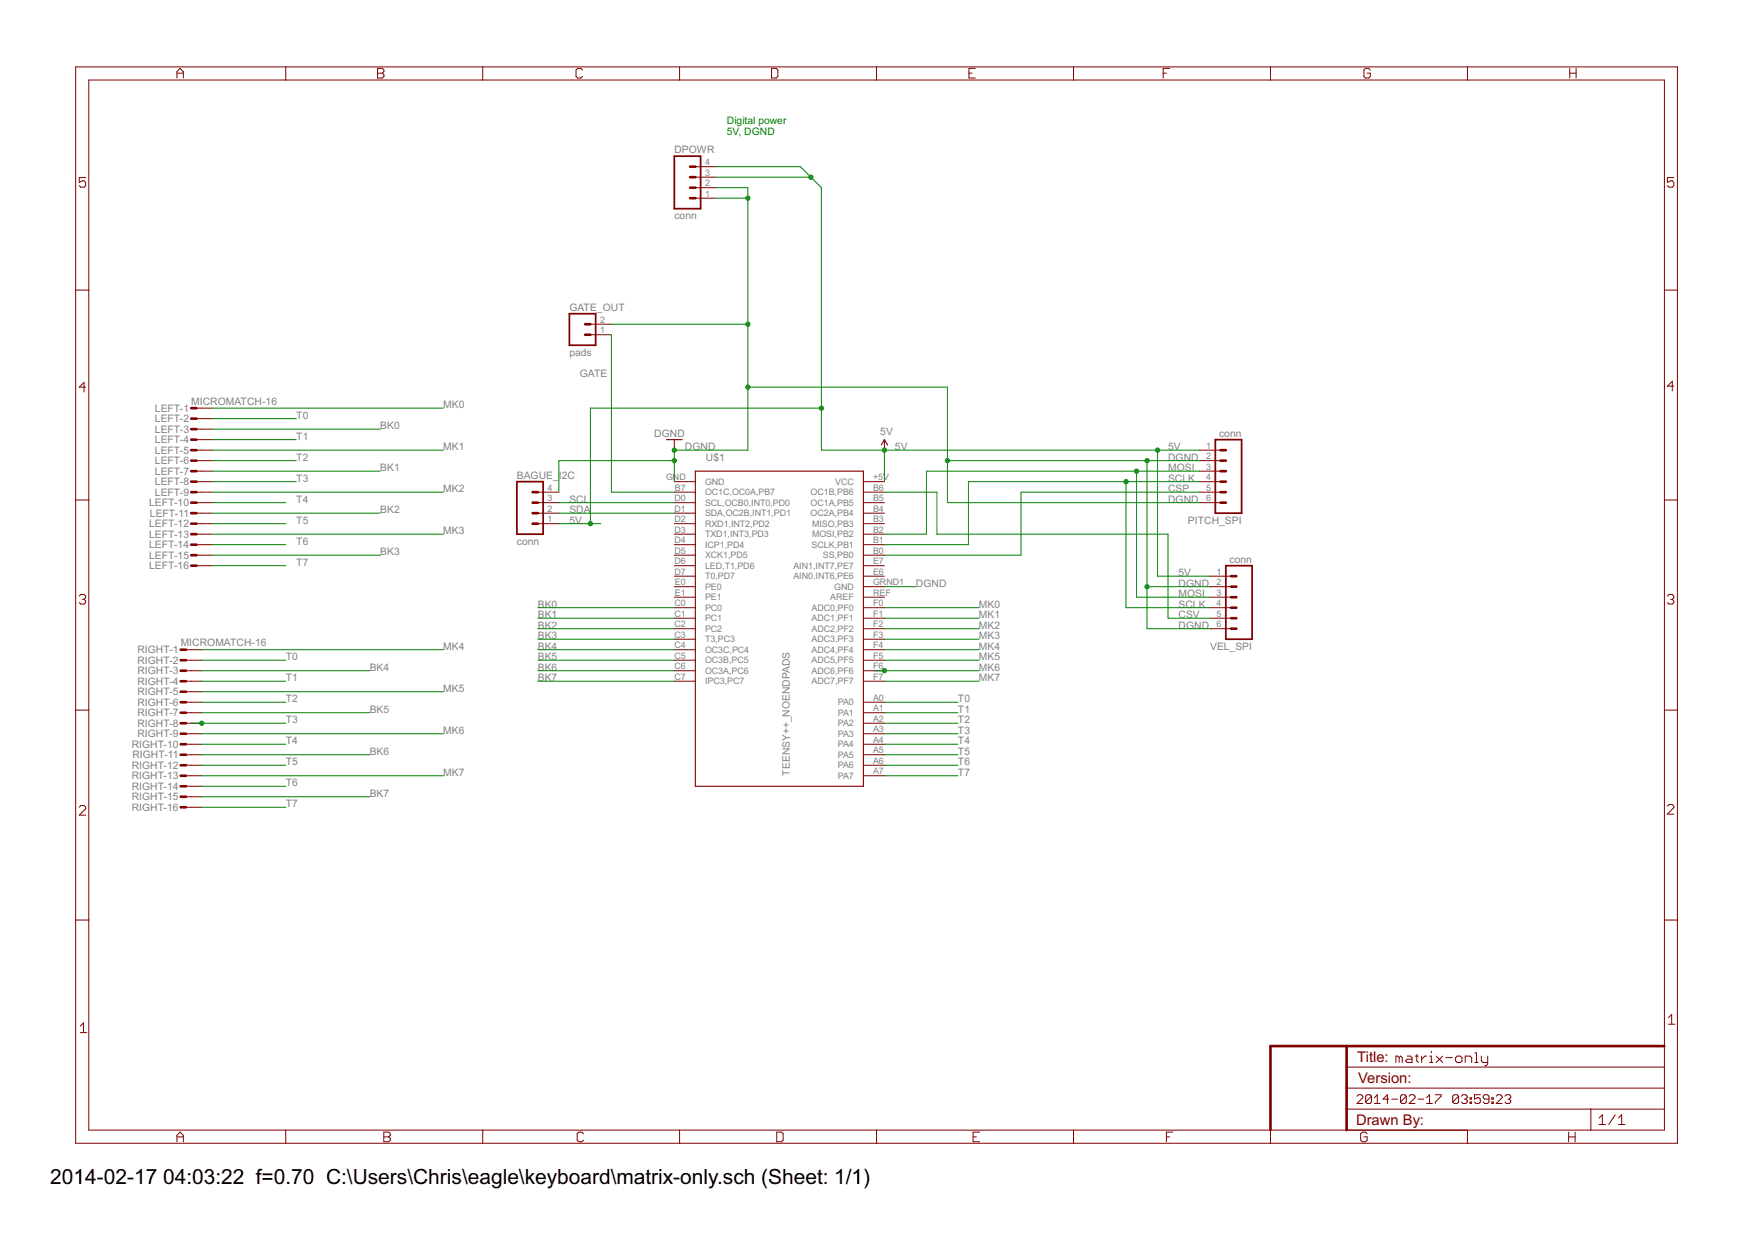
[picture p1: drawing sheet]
<svg xmlns="http://www.w3.org/2000/svg" width="297mm" height="210mm" viewBox="0 0 297 210" stroke-linecap="round" stroke-linejoin="round" font-family="sans-serif">
<g fill="none" stroke="#800000" stroke-width=".17">
<path d="M12.8 11.3h271.1v182.2h-271.1zM15 13.5h266.7v177.8h-266.7zM30 13.2v-1.1l.5-.5 .5 .5v1.1M30 12.4h1M48.4 11.3v2.2M63.9 12.4h.8M63.9 11.6h.8l.3 .3v.2l-.3 .3 .3 .3v.2l-.3 .3h-.8zM81.7 11.3v2.2M98.6 11.9l-.3-.3h-.5l-.3 .3v1l.3 .3h.5l.3-.3M115 11.3v2.2M130.6 11.6h.8l.3 .3v1l-.3 .3h-.8zM148.4 11.3v2.2"/>
<path d="M164 12.4h.5M165.1 11.6h-1.1v1.6h1.1M181.7 11.3v2.2M196.9 12.4h.5M198 11.6h-1.1v1.6M215 11.3v2.2M231.9 11.9l-.3-.3h-.5l-.3 .3v1l.3 .3h.5l.3-.3v-.5h-.5M248.4 11.3v2.2M265.7 11.6v1.6M265.7 12.4h1.1M266.8 11.6v1.6M14.5 30.1h-1.1v.8l.5-.3h.3l.3 .3v.5l-.3 .3h-.5l-.3-.3"/>
<path d="M117.7 33.5h3.5M117.7 31.8h3.5M117.7 30h3.5M117.7 28.2h3.5M283.3 30.1h-1.1v.8l.6-.3h.2l.3 .3v.5l-.3 .3h-.5l-.3-.3M12.8 49.1h2.2M99.9 56.7h3.6M99.9 54.9h3.6M281.7 49.1h2.2M14.5 65.5h-1.1l.8-.8v1.7M33.3 69.1h2.6M33.3 70.9h2.6"/>
<path d="M33.3 72.6h2.6M33.3 74.4h2.6M33.3 76.2h2.6M33.3 78h2.6M33.3 79.8h2.6M114.1 74.4v1.8M149.7 74.4v1.8M203 76.2h3.6M203 78h3.6M203 79.8h3.6M283.3 65.4h-1.1l.8-.9v1.7M12.8 84.6h2.2"/>
<path d="M33.3 81.5h2.6M33.3 83.3h2.6M33.3 85.1h2.6M33.3 86.9h2.6M33.3 88.6h2.6M33.3 90.4h2.6M33.3 92.2h2.6M33.3 94h2.6M33.3 95.8h2.6M91 83.3h3.6M91 85.1h3.6M91 86.9h3.6"/>
<path d="M91 88.6h3.6M114.1 81.5h3.6M114.1 83.3h3.6M114.1 85.1h3.6M114.1 86.9h3.6M114.1 88.6h3.6M114.1 90.4h3.6M114.1 92.2h3.6M114.1 94h3.6M114.1 95.8h3.6M114.1 97.5h3.6M114.1 99.3h3.6"/>
<path d="M146.1 81.5h3.6M146.1 83.3h3.6M146.1 85.1h3.6M146.1 86.9h3.6M146.1 88.6h3.6M146.1 90.4h3.6M146.1 92.2h3.6M146.1 94h3.6M146.1 95.8h3.6M146.1 97.5h3.6M146.1 99.3h3.6M203 81.5h3.6"/>
<path d="M203 83.3h3.6M203 85.1h3.6M204.8 97.5h3.6M204.8 99.3h3.6M281.7 84.6h2.2M13.4 100.9l.3-.3h.5l.3 .3v.3l-.3 .3M13.9 101.5h.3M14.2 101.5l.3 .2v.3l-.3 .3h-.5l-.3-.3M31.5 110h2.6M31.5 111.8h2.6M31.5 113.5h2.6M31.5 115.3h2.6"/>
<path d="M31.5 117.1h2.6M31.5 118.9h2.6M114.1 110h3.6M114.1 111.8h3.6M114.1 113.5h3.6M114.1 115.3h3.6M114.1 101.1h3.6M114.1 102.9h3.6M114.1 104.6h3.6M114.1 106.4h3.6M114.1 108.2h3.6M146.1 110h3.6"/>
<path d="M146.1 111.8h3.6M146.1 113.5h3.6M146.1 115.3h3.6M146.1 118.9h3.6M146.1 101.1h3.6M146.1 102.9h3.6M146.1 104.6h3.6M146.1 106.4h3.6M146.1 108.2h3.6M204.8 101.1h3.6M204.8 102.9h3.6M204.8 104.6h3.6"/>
<path d="M204.8 106.4h3.6M282.2 100.9l.3-.3h.5l.3 .3v.3l-.3 .3M282.8 101.5h.2M283 101.5l.3 .2v.3l-.3 .3h-.5l-.3-.3M12.8 120.2h2.2M13.4 136.6l.3-.2h.5l.3 .2v.3l-1.1 1.1h1.1M31.5 120.6h2.6M31.5 122.4h2.6M31.5 124.2h2.6M31.5 126h2.6M31.5 127.8h2.6M31.5 129.5h2.6"/>
<path d="M31.5 131.3h2.6M31.5 133.1h2.6M31.5 134.9h2.6M31.5 136.7h2.6M146.1 120.6h3.6M146.1 122.4h3.6M146.1 124.2h3.6M146.1 126h3.6M146.1 127.8h3.6M146.1 129.5h3.6M146.1 131.3h3.6M281.7 120.2h2.2"/>
<path d="M282.2 136.5l.3-.3h.5l.3 .3v.2l-1.1 1.1h1.1M12.8 155.7h2.2M281.7 155.7h2.2M13.6 173.7l.5-.6v1.7M13.6 174.8h1.1M236.8 179l-.3-.2h-.2v1.1M236.8 179v.9M236.8 179l.3-.2 .2 .2v.9M238.2 178.8h.5l.3 .2v.9h-.8l-.3-.3 .3-.3h.8M239.5 178.8h.6M239.8 178.5v1.1l.3 .3M240.6 178.8v1.1"/>
<path d="M241.4 178.8h-.2l-.6 .5M242 178.8h.3v1.1M242 179.9h.5M242.3 177.9v.3M243.1 178.8l1.1 1.1M244.2 178.8l-1.1 1.1M244.7 179h1.1M246.4 179l.2-.2h.6l.2 .2v.6l-.2 .3h-.6l-.2-.3zM248 179.9v-1.1h.8l.3 .2v.9M249.6 179.9h.6M249.6 178.2h.3v1.7M250.7 178.8v.8l.3 .3h.8"/>
<path d="M251.8 178.8v1.3l-.3 .3h-.2M282.4 172.3l.5-.6v1.7M282.4 173.4h1.1M30 193.3v-1.1l.5-.6 .5 .6v1.1M30 192.4h1M48.4 191.3v2.2M65 192.4h.8M65 191.6h.8l.3 .3v.3l-.3 .2 .3 .3v.3l-.3 .3h-.8zM81.7 191.3v2.2M98.8 191.9l-.3-.3h-.5l-.3 .3v1.1l.3 .3h.5l.3-.3M115 191.3v2.2M131.5 191.6h.8l.2 .3v1.1l-.2 .3h-.8z"/>
<path d="M148.4 191.3v2.2M164.7 192.4h.5M165.8 191.6h-1.1v1.7h1.1M181.7 191.3v2.2M197.4 192.4h.6M198.5 191.6h-1.1v1.7M215 191.3v2.2M227.9 187.7h53.8M227.9 184.2h53.8M227.9 180.6h53.8M229.7 185.6l.2-.3h.5l.3 .3v.2l-1 1h1M231.4 191.9l-.3-.3h-.5l-.3 .3v1.1l.3 .3h.5l.3-.3v-.6h-.6"/>
<path d="M232.1 185.6v.9l-.2 .3h-.5l-.3-.3M232.1 185.6l-.2-.3h-.5l-.3 .3v.9M232.1 185.6l-1 .9M232.6 186.8h1M232.6 185.8l.5-.5v1.5M235.1 186.1h-1l.7-.8v1.5M235.6 186.1h.9M238 185.6v.9l-.2 .3h-.5l-.3-.3M238 185.6l-.2-.3h-.5l-.3 .3v.9M238 185.6l-1 .9M238.5 185.6l.3-.3h.4l.3 .3v.2l-1 1h1M240 186.1h1"/>
<path d="M241.4 186.8h1M241.4 185.8l.6-.5v1.5M242.9 185.3h1v.3l-1 .9v.3M246.9 185.6v.9l-.3 .3h-.5l-.2-.3M246.9 185.6l-.3-.3h-.5l-.2 .3v.9M246.9 185.6l-1 .9M247.4 185.6l.2-.3h.5l.2 .3v.2l-.2 .3M247.8 186.1h.3M248.1 186.1l.2 .2v.2l-.2 .3h-.5l-.2-.3M248.4 191.3v2.2M248.8 186.5h.3v.3h-.3zM248.8 185.8h.3v.3h-.3z"/>
<path d="M250.5 185.3h-.9v.8l.4-.3h.3l.2 .3v.4l-.2 .3h-.5l-.2-.3M252 186.1h-.7l-.3-.3v-.2l.3-.3h.5l.2 .3v.9l-.2 .3h-.5l-.3-.3M252.5 186.5h.3v.3h-.3zM252.5 185.8h.3v.3h-.3zM253.2 185.6l.3-.3h.5l.2 .3v.2l-1 1h1M254.7 185.6l.3-.3h.5l.2 .3v.2l-.2 .3M255.2 186.1h.3M255.5 186.1l.2 .2v.2l-.2 .3h-.5l-.3-.3M265.5 192.4h1.1M265.5 191.6v1.7M266.6 191.6v1.7M269.3 187.7v3.6"/>
<path d="M270.7 189.3l.5-.6v1.7M270.7 190.4h1M273.4 188.7l-1.1 1.7M273.9 190.4h1.1M273.9 189.3l.6-.6v1.7"/>
</g>
<g fill="none" stroke="#800000" stroke-width=".44">
<path d="M116.8 30h.9M116.8 31.8h.9M116.8 33.5h.9M116.8 28.2h.9M99 54.9h.9M99 56.7h.9M32.4 69.1h.9M32.4 70.9h.9M32.4 72.6h.9M32.4 74.4h.9M32.4 76.2h.9M32.4 78h.9"/>
<path d="M32.4 79.8h.9M206.6 76.2h.9M206.6 78h.9M206.6 79.8h.9M32.4 81.5h.9M32.4 83.3h.9M32.4 85.1h.9M32.4 86.9h.9M32.4 88.6h.9M32.4 90.4h.9M32.4 92.2h.9M32.4 94h.9"/>
<path d="M32.4 95.8h.9M90.1 83.3h.9M90.1 85.1h.9M90.1 86.9h.9M90.1 88.6h.9M206.6 81.5h.9M206.6 83.3h.9M206.6 85.1h.9M208.4 99.3h.9M208.4 97.5h.9M30.6 110h.9M30.6 111.8h.9"/>
<path d="M30.6 113.5h.9M30.6 115.3h.9M30.6 117.1h.9M30.6 118.9h.9M208.4 101.1h.9M208.4 104.6h.9M208.4 102.9h.9M208.4 106.4h.9M30.6 120.6h.9M30.6 122.4h.9M30.6 124.2h.9M30.6 126h.9"/>
<path d="M30.6 127.8h.9M30.6 129.5h.9M30.6 131.3h.9M30.6 133.1h.9M30.6 134.9h.9M30.6 136.7h.9M227.9 177.1v14.2M281.7 177.1h-66.7v14.2"/>
</g>
<path d="M112.8 74.4h2.7M117.7 79.8h28.4v53.3h-28.4zM149.2 75.3l.5-.9 .5 .9" fill="none" stroke="#800000" stroke-width=".19"/>
<path d="M114.1 26.4h4.5v8.9h-4.5zM96.4 53.1h4.4v5.3h-4.4zM205.7 74.4h4.4v12.5h-4.4zM87.5 81.5h4.4v8.9h-4.4zM207.5 95.8h4.4v12.4h-4.4z" fill="none" stroke="#800000" stroke-width=".3"/>
<g fill="none" stroke="#008000" stroke-width=".17">
<path d="M121.2 31.8h5.4v44.4h-12.5v5.3M121.2 28.2h14.3l3.5 3.6v44.4h64M121.2 30h16M121.2 33.5h5.4M103.5 56.7v26.6h10.6M103.5 54.9h23.1M35.9 69.1h39.1M35.9 70.9h14.2M35.9 74.4h14.2M35.9 78h14.2M35.9 76.2h39.1M35.9 72.6h28.5"/>
<path d="M35.9 79.8h28.5M114.1 78h-19.5v5.3M126.6 65.5h33.8v19.6h42.6M139 69.1h-39.1v19.5M149.7 76.2v5.3M160.4 78h42.6M192.4 79.8v21.3h12.4M194.1 78v28.4h10.7M195.9 76.2v21.3h8.9M203 79.8h-46.2v10.6h-7.1M35.9 81.5h14.2M35.9 85.1h12.5"/>
<path d="M35.9 88.6h12.5M35.9 92.2h12.5M35.9 95.8h12.5M35.9 83.3h39.1M35.9 90.4h39.1M35.9 86.9h28.5M35.9 94h28.5M94.6 85.1h19.5M94.6 88.6h7.1M94.6 86.9h19.5M149.7 83.3h8.9v7.1h39.1v14.2h7.1M149.7 99.3h5.3"/>
<path d="M190.6 81.5v21.4h14.2M194.1 99.3h10.7M203 81.5h-39.1v10.7h-14.2M203 83.3h-30.2v10.7h-23.1M34.1 111.8h14.3M34.1 118.9h14.3M34.1 115.3h14.3M34.1 110h40.9M34.1 117.1h40.9M34.1 113.5h28.5M91 102.9h23.1M91 111.8h23.1"/>
<path d="M91 115.3h23.1M91 104.6h23.1M91 106.4h23.1M91 108.2h23.1M91 110h23.1M91 113.5h23.1M147.9 113.5h17.8M149.7 102.9h16M149.7 111.8h16M149.7 118.9h12.4M149.7 115.3h16M149.7 104.6h16"/>
<path d="M149.7 106.4h16M149.7 108.2h16M149.7 110h16M32.4 122.4h16M34.1 120.6h28.5M34.1 124.2h40.9M34.1 126h14.3M34.1 129.5h14.3M34.1 127.8h28.5M34.1 133.1h14.3M34.1 136.7h14.3M34.1 131.3h40.9"/>
<path d="M34.1 134.9h28.5M149.7 120.6h12.4M149.7 122.4h12.4M149.7 124.2h12.4M149.7 126h12.4M149.7 129.5h12.4M149.7 127.8h12.4M149.7 131.3h12.4"/>
</g>
<g fill="#008000" stroke="#008000" stroke-width=".17">
<circle cx="34.1" cy="122.4" r=".36"/>
<circle cx="149.7" cy="113.5" r=".36"/>
<circle cx="149.7" cy="76.2" r=".36"/>
<circle cx="137.2" cy="30" r=".36"/>
<circle cx="195.9" cy="76.2" r=".36"/>
<circle cx="139" cy="69.1" r=".36"/>
<circle cx="99.9" cy="88.6" r=".36"/>
<circle cx="126.6" cy="33.5" r=".36"/>
<circle cx="114.1" cy="76.2" r=".36"/>
<circle cx="126.6" cy="54.9" r=".36"/>
<circle cx="126.6" cy="65.5" r=".36"/>
<circle cx="160.4" cy="78" r=".36"/>
<circle cx="194.1" cy="78" r=".36"/>
<circle cx="194.1" cy="99.3" r=".36"/>
<circle cx="114.1" cy="78" r=".36"/>
<circle cx="190.6" cy="81.5" r=".36"/>
<circle cx="192.4" cy="79.8" r=".36"/>
</g>
<g font-size="4">
<text x="8.5" y="200.4">2014-02-17</text>
<text x="27.6" y="200.4">04:03:22 f=0.70 C:\Users\Chris\eagle\keyboard\matrix-only.sch (Sheet: 1/1)</text>
</g>
<g font-size="2.8" fill="#800000">
<text x="229.7" y="179.8">Title:</text>
<text x="229.9" y="183.4">Version:</text>
<text x="229.5" y="190.5">Drawn By:</text>
</g>
<g font-size="1.9" fill="#008000">
<text x="123" y="21">Digital power</text>
<text x="123" y="22.9">5V, DGND</text>
</g>
<g font-size="1.9" fill="#808080">
<text x="114.1" y="25.9">DPOWR</text>
<text x="114.1" y="37.1">conn</text>
<text x="96.4" y="52.6">GATE_OUT</text>
<text x="96.4" y="60.2">pads</text>
<text x="98.1" y="63.8">GATE</text>
<text x="26.2" y="69.7">LEFT-1</text>
<text x="26.2" y="71.5">LEFT-2</text>
<text x="32.4" y="68.5">MICROMATCH-16</text>
<text x="50.1" y="70.9">T0</text>
<text x="75" y="69.1">MK0</text>
<text x="26.2" y="73.3">LEFT-3</text>
<text x="26.2" y="75.1">LEFT-4</text>
<text x="26.2" y="76.8">LEFT-5</text>
<text x="50.1" y="74.4">T1</text>
<text x="50.1" y="78">T2</text>
<text x="64.4" y="72.7">BK0</text>
<text x="75" y="76.2">MK1</text>
<text x="110.7" y="73.9">DGND</text>
<text x="115.9" y="76.2">DGND</text>
<text x="119.5" y="78">U$1</text>
<text x="149" y="73.7">5V</text>
<text x="151.5" y="76.2">5V</text>
<text x="197.7" y="76.2">5V</text>
<text x="197.7" y="78">DGND</text>
<text x="206.3" y="73.9">conn</text>
<text x="26.2" y="78.6">LEFT-6</text>
<text x="26.2" y="80.4">LEFT-7</text>
<text x="26.2" y="82.2">LEFT-8</text>
<text x="26.2" y="83.9">LEFT-9</text>
<text x="50.1" y="81.5">T3</text>
<text x="64.4" y="79.8">BK1</text>
<text x="75" y="83.3">MK2</text>
<text x="87.5" y="81">BAGUE_I</text>
<text x="95.1" y="81">2C</text>
<text x="197.7" y="81.5">SCLK</text>
<text x="197.7" y="83.3">CSP</text>
<text x="197.7" y="79.8">MOSI</text>
<text x="25.3" y="85.7">LEFT-10</text>
<text x="25.3" y="89.3">LEFT-12</text>
<text x="25.4" y="87.5">LEFT-11</text>
<text x="50.1" y="85.1">T4</text>
<text x="50.1" y="88.6">T5</text>
<text x="64.4" y="86.9">BK2</text>
<text x="96.4" y="88.6">5V</text>
<text x="96.4" y="85.1">SCL</text>
<text x="96.4" y="86.9">SDA</text>
<text x="197.7" y="85.1">DGND</text>
<text x="201.1" y="88.7">PITCH_SPI</text>
<text x="25.3" y="91.1">LEFT-13</text>
<text x="25.3" y="92.8">LEFT-14</text>
<text x="25.3" y="94.6">LEFT-15</text>
<text x="50.1" y="92.2">T6</text>
<text x="50.1" y="95.8">T7</text>
<text x="64.4" y="94">BK3</text>
<text x="75" y="90.4">MK3</text>
<text x="87.5" y="92.2">conn</text>
<text x="208.1" y="95.2">conn</text>
<text x="25.3" y="96.4">LEFT-16</text>
<text x="155" y="99.3">DGND</text>
<text x="199.5" y="97.5">5V</text>
<text x="199.5" y="99.3">DGND</text>
<text x="199.5" y="101.1">MOSI</text>
<text x="91" y="102.9">BK0</text>
<text x="91" y="104.6">BK1</text>
<text x="91" y="106.4">BK2</text>
<text x="165.7" y="102.9">MK0</text>
<text x="165.7" y="104.6">MK1</text>
<text x="165.7" y="106.4">MK2</text>
<text x="199.5" y="106.4">DGND</text>
<text x="199.5" y="102.9">SCLK</text>
<text x="199.5" y="104.6">CSV</text>
<text x="23.3" y="110.6">RIGHT-1</text>
<text x="23.3" y="112.4">RIGHT-2</text>
<text x="30.6" y="109.4">MICROMATCH-16</text>
<text x="48.4" y="111.8">T0</text>
<text x="62.6" y="113.5">BK4</text>
<text x="75" y="110">MK4</text>
<text x="91" y="108.2">BK3</text>
<text x="91" y="110">BK4</text>
<text x="91" y="111.8">BK5</text>
<text x="91" y="113.5">BK6</text>
<text x="165.7" y="108.2">MK3</text>
<text x="165.7" y="110">MK4</text>
<text x="165.7" y="111.8">MK5</text>
<text x="165.7" y="113.5">MK6</text>
<text x="204.8" y="110">VEL_SPI</text>
<text x="23.3" y="114.2">RIGHT-3</text>
<text x="23.3" y="115.9">RIGHT-4</text>
<text x="23.3" y="117.7">RIGHT-5</text>
<text x="23.3" y="119.5">RIGHT-6</text>
<text x="48.4" y="115.3">T1</text>
<text x="48.4" y="118.9">T2</text>
<text x="75" y="117.1">MK5</text>
<text x="91" y="115.3">BK7</text>
<text x="162.1" y="118.9">T0</text>
<text x="165.7" y="115.3">MK7</text>
<text x="23.3" y="121.3">RIGHT-7</text>
<text x="23.3" y="123">RIGHT-8</text>
<text x="23.3" y="124.8">RIGHT-9</text>
<text x="48.4" y="122.4">T3</text>
<text x="48.4" y="126">T4</text>
<text x="62.6" y="120.6">BK5</text>
<text x="75" y="124.2">MK6</text>
<text x="162.1" y="120.6">T1</text>
<text x="162.1" y="122.4">T2</text>
<text x="162.1" y="124.2">T3</text>
<text x="162.1" y="126">T4</text>
<text x="22.3" y="126.6">RIGHT-10</text>
<text x="22.3" y="130.2">RIGHT-12</text>
<text x="22.3" y="131.9">RIGHT-13</text>
<text x="22.4" y="128.4">RIGHT-11</text>
<text x="48.4" y="129.5">T5</text>
<text x="62.6" y="127.8">BK6</text>
<text x="75" y="131.3">MK7</text>
<text x="133.7" y="131.3" transform="rotate(-90 133.7 131.3)">TEENSY++_NOENDPADS</text>
<text x="162.1" y="127.8">T5</text>
<text x="162.1" y="129.5">T6</text>
<text x="162.1" y="131.3">T7</text>
<text x="22.3" y="133.7">RIGHT-14</text>
<text x="22.3" y="135.5">RIGHT-15</text>
<text x="22.3" y="137.3">RIGHT-16</text>
<text x="48.4" y="133.1">T6</text>
<text x="48.4" y="136.6">T7</text>
<text x="62.6" y="134.9">BK7</text>
</g>
<g font-size="1.7" fill="#808080">
<text x="119.3" y="29.7">3</text>
<text x="119.3" y="28">4</text>
<text x="119.3" y="33.3">1</text>
<text x="119.3" y="31.5">2</text>
<text x="101.6" y="56.4">1</text>
<text x="101.6" y="54.6">2</text>
<text x="204.1" y="76">1</text>
<text x="204.1" y="77.7">2</text>
<text x="92.7" y="83.1">4</text>
<text x="112.7" y="81.3">GND</text>
<text x="114.2" y="83.1">B7</text>
<text x="119.3" y="82.1">GND</text>
<text x="119.3" y="83.8">OC1C,OC0A,PB7</text>
<text x="137.2" y="83.8">OC1B,PB6</text>
<text x="141.4" y="82.1">VCC</text>
<text x="147.8" y="81.3">+5V</text>
<text x="147.8" y="83.1">B6</text>
<text x="204.1" y="79.5">3</text>
<text x="204.1" y="81.3">4</text>
<text x="204.1" y="83.1">5</text>
<text x="92.7" y="88.4">1</text>
<text x="92.7" y="86.6">2</text>
<text x="92.7" y="84.8">3</text>
<text x="114.2" y="84.8">D0</text>
<text x="114.2" y="86.6">D1</text>
<text x="114.2" y="88.4">D2</text>
<text x="119.3" y="85.6">SCL,OCB0,INT0,PD0</text>
<text x="119.3" y="87.4">SDA,OC2B,INT1,PD1</text>
<text x="119.3" y="89.2">RXD1,INT2,PD2</text>
<text x="137.2" y="85.6">OC1A,PB5</text>
<text x="137.2" y="87.4">OC2A,PB4</text>
<text x="137.4" y="89.2">MISO,PB3</text>
<text x="147.8" y="84.8">B5</text>
<text x="147.8" y="86.6">B4</text>
<text x="147.8" y="88.4">B3</text>
<text x="204.1" y="84.8">6</text>
<text x="114.2" y="90.2">D3</text>
<text x="114.2" y="92">D4</text>
<text x="114.2" y="93.7">D5</text>
<text x="114.2" y="95.5">D6</text>
<text x="119.3" y="91">TXD1,INT3,PD3</text>
<text x="119.3" y="92.7">ICP1,PD4</text>
<text x="119.3" y="94.5">XCK1,PD5</text>
<text x="137.4" y="92.7">SCLK,PB1</text>
<text x="137.4" y="91">MOSI,PB2</text>
<text x="139.3" y="94.5">SS,PB0</text>
<text x="147.8" y="90.2">B2</text>
<text x="147.8" y="92">B1</text>
<text x="147.8" y="93.7">B0</text>
<text x="147.8" y="95.5">E7</text>
<text x="114.2" y="97.3">D7</text>
<text x="114.2" y="99.1">E0</text>
<text x="114.2" y="100.8">E1</text>
<text x="119.3" y="96.3">LED,T1,PD6</text>
<text x="119.3" y="98.1">T0,PD7</text>
<text x="119.3" y="99.8">PE0</text>
<text x="119.3" y="101.6">PE1</text>
<text x="134.3" y="96.3">AIN1,INT7,PE7</text>
<text x="134.3" y="98.1">AIN0,INT6,PE6</text>
<text x="140.5" y="101.6">AREF</text>
<text x="141.2" y="99.8">GND</text>
<text x="147.8" y="97.3">E6</text>
<text x="147.8" y="99.1">GRND1</text>
<text x="147.8" y="100.8">REF</text>
<text x="205.9" y="97.3">1</text>
<text x="205.9" y="99.1">2</text>
<text x="205.9" y="100.8">3</text>
<text x="114.2" y="102.6">C0</text>
<text x="114.2" y="104.4">C1</text>
<text x="114.2" y="106.2">C2</text>
<text x="114.2" y="108">C3</text>
<text x="119.3" y="103.4">PC0</text>
<text x="119.3" y="105.2">PC1</text>
<text x="119.3" y="107">PC2</text>
<text x="137.4" y="103.4">ADC0,PF0</text>
<text x="137.4" y="105.2">ADC1,PF1</text>
<text x="137.4" y="106.9">ADC2,PF2</text>
<text x="147.8" y="102.6">F0</text>
<text x="147.8" y="104.4">F1</text>
<text x="147.8" y="106.2">F2</text>
<text x="147.8" y="108">F3</text>
<text x="205.9" y="102.6">4</text>
<text x="205.9" y="104.4">5</text>
<text x="205.9" y="106.2">6</text>
<text x="114.2" y="109.7">C4</text>
<text x="114.2" y="111.5">C5</text>
<text x="114.2" y="113.3">C6</text>
<text x="119.3" y="108.7">T3,PC3</text>
<text x="119.3" y="110.5">OC3C,PC4</text>
<text x="119.3" y="112.3">OC3B,PC5</text>
<text x="137.4" y="108.7">ADC3,PF3</text>
<text x="137.4" y="110.5">ADC4,PF4</text>
<text x="137.4" y="112.3">ADC5,PF5</text>
<text x="147.8" y="109.7">F4</text>
<text x="147.8" y="111.5">F5</text>
<text x="147.8" y="113.3">F6</text>
<text x="114.2" y="115.1">C7</text>
<text x="119.3" y="114.1">OC3A,PC6</text>
<text x="119.3" y="115.8">IPC3,PC7</text>
<text x="137.4" y="114.1">ADC6,PF6</text>
<text x="137.4" y="115.8">ADC7,PF7</text>
<text x="141.8" y="119.4">PA0</text>
<text x="147.8" y="115.1">F7</text>
<text x="147.8" y="118.6">A0</text>
<text x="141.8" y="121.2">PA1</text>
<text x="141.8" y="122.9">PA2</text>
<text x="141.8" y="124.7">PA3</text>
<text x="147.8" y="120.4">A1</text>
<text x="147.8" y="122.2">A2</text>
<text x="147.8" y="124">A3</text>
<text x="147.8" y="125.7">A4</text>
<text x="141.8" y="126.5">PA4</text>
<text x="141.8" y="128.3">PA5</text>
<text x="141.8" y="130.1">PA6</text>
<text x="141.8" y="131.8">PA7</text>
<text x="147.8" y="127.5">A5</text>
<text x="147.8" y="129.3">A6</text>
<text x="147.8" y="131.1">A7</text>
</g>
</svg>
